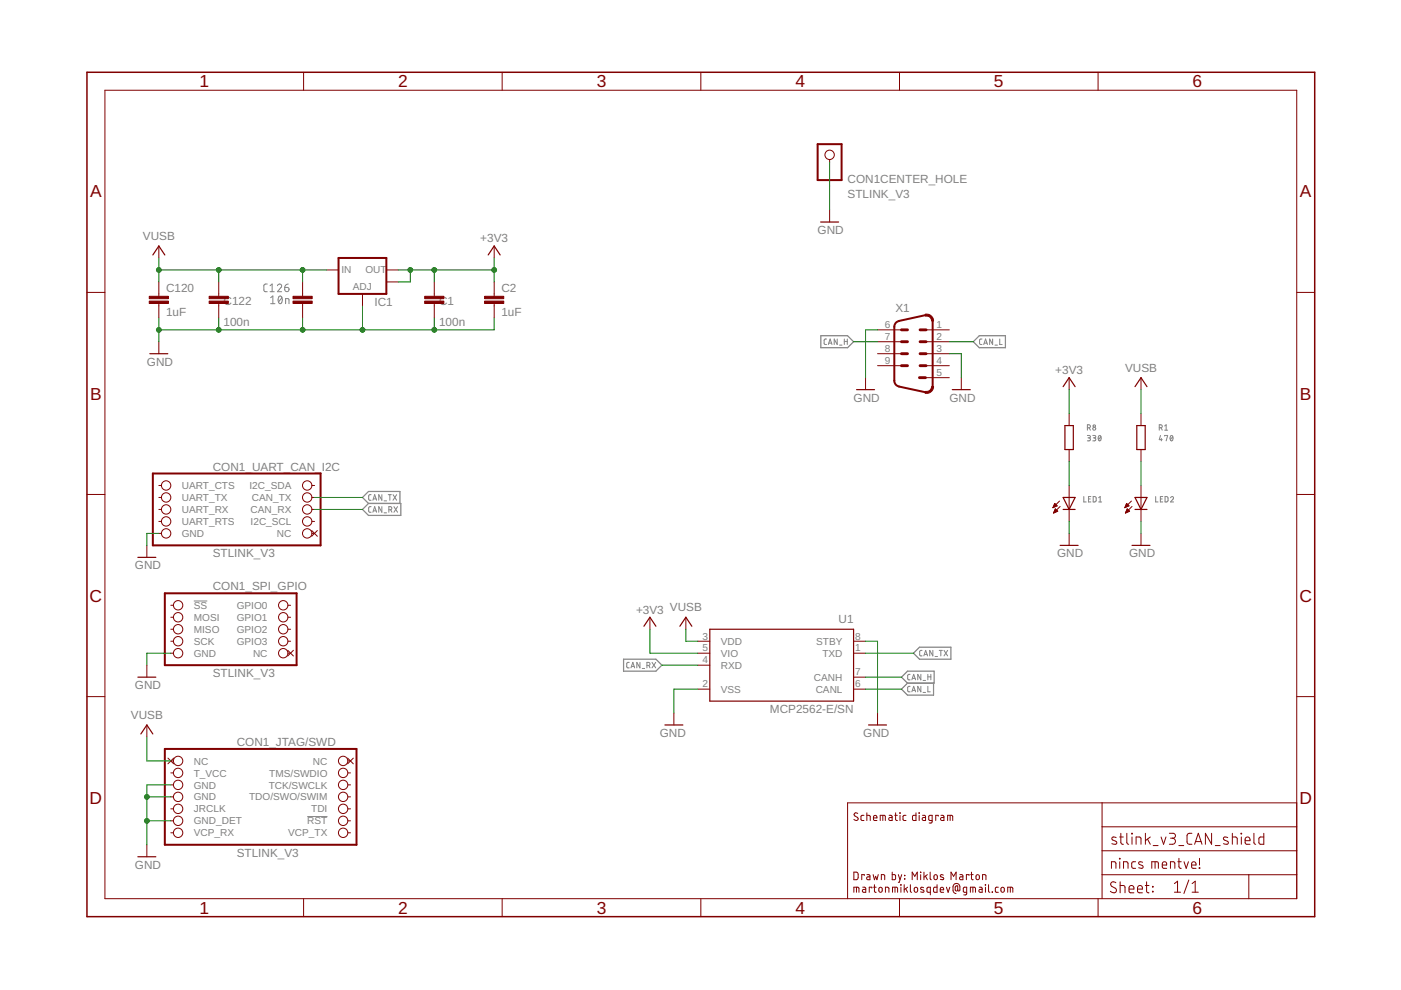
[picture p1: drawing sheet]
<svg xmlns="http://www.w3.org/2000/svg" width="297mm" height="210mm" viewBox="0 0 297 210" stroke-linecap="round" stroke-linejoin="round" font-family="sans-serif">
<g fill="none" stroke="#808080" stroke-width=".21">
<path d="M56.7 60.2l-.5 .1-.3 .3 .1 1 .2 .2h.5M57.3 61.8h.8M57.3 60.6l.4-.4v1.6M57.4 63.1l.4-.3v1.6M57.4 64.4h.9M58.8 60.6a.44 .44 0 0 1 .6-.3 .44 .44 0 0 1 .2 .6l-.8 .9h.9M59.2 62.9l.2-.1a.97 .97 0 0 1 0 1.6 1.02 1.02 0 0 1-.2-1.5zM59.8 63.1l-.7 .9M60.4 60.9h.5a.45 .45 0 0 1 .4 .5 .45 .45 0 0 1-.5 .4 .45 .45 0 0 1-.4-.4zM60.6 64.4v-1.1l.6 .1 .1 1M61.1 60.2l-.4 .2-.3 .5M175.2 71.9h-.3l-.2 .2 .1 .9h.4"/>
<path d="M175.6 73l.4-1.1 .4 1.1M175.7 72.7h.6M177.5 71.9v1.1l-.6-1.1v1.1M178 73.2h.5M179 71.9v1.1M179 72.4h.6M179.6 71.9v1.1M208.2 71.9h-.4l-.1 .2 .1 .9h.4M208.6 73l.4-1.1 .4 1.1M208.7 72.7h.6M210.5 71.9v1.1l-.7-1.1v1.1M210.9 73.2h.6"/>
<path d="M212 71.9v1.1h.5M230.5 92.3l.5 .1 .2 .1-.2 .3h-.3M230.5 90.7l.6-.1v-.4l-.6-.1v1.1M230.9 92.8l.3 .3-.1 .3-.6 .1M230.9 90.7l.3 .5M231.7 92.3l.5 .1 .1 .1-.1 .3h-.4M232 92.8l.3 .3v.3l-.6 .1M233 92.4h.1a.58 .58 0 0 1 .4 .5 .58 .58 0 0 1-.4 .6l-.3-.6zM233.4 92.6l-.5 .6M245.8 90.7l.6-.1v-.4l-.6-.1v1.1M246 92.3l-.2 .9h.6M246.2 90.7l.2 .5"/>
<path d="M246.2 93v.5M246.9 92.5v-.2h.7l-.4 1.2M246.9 90.3l.3-.2v1.1M246.9 91.2h.7M248.2 92.4h.1a.58 .58 0 0 1 .4 .5 .58 .58 0 0 1-.4 .6l-.2-.6zM248.6 92.6l-.5 .6M78.7 107.4l-.4 .1-.1 .2v.8l.5 .1M78.7 104.9h-.4l-.1 .3v.8l.5 .1M79.1 108.6l.3-1.2 .4 1.2M79.1 106.1l.3-1.2 .4 1.2M79.2 108.3h.5M79.2 105.8h.5"/>
<path d="M81 104.9v1.2l-.7-1.2v1.2M81 107.4v1.2l-.7-1.2v1.2M81.4 108.7h.6M81.4 106.2h.6M82.3 104.9h.7M82.4 108.1h.5l.2-.3-.1-.3-.6-.1v1.2M82.7 104.9v1.2M82.8 108.1l.3 .5M83.3 104.9l.8 1.2M83.5 107.4l.8 1.2M84.1 104.9l-.8 1.2M84.3 107.4l-.8 1.2"/>
<path d="M229.8 105.3v1.1h.5M230.8 105.8h.4M231.3 105.3h-.5v1.1h.5M231.8 105.3l.6 .2v.7l-.2 .2h-.4zM232.9 106.4h.7M232.9 105.5l.4-.2v1.1M245 105.3v1.1h.5M246 105.8h.4M246.5 105.3h-.5v1.1h.5M247 105.3h.4l.2 .2v.6l-.2 .3h-.4zM248.2 105.5a.32 .32 0 0 1 .4-.2 .32 .32 0 0 1 .1 .5l-.5 .6h.6M41.1 127.4h2.8"/>
<path d="M195.5 137.9h-.4l-.1 .3v.7l.5 .2M195.9 139.1l.4-1.2 .4 1.2M196 138.8h.6M197.8 137.9v1.2l-.7-1.2v1.2M198.2 139.2h.6M199.1 137.9h.7M199.5 137.9v1.2M200.2 137.9l.7 1.2M200.9 137.9l-.7 1.2M133.4 140.4l-.4 .1-.1 .2v.8l.5 .1M133.8 141.6l.4-1.2 .4 1.2M133.9 141.3h.6"/>
<path d="M135.7 140.4v1.2l-.7-1.2v1.2M136.2 141.7h.5M137.2 141.1l.6-.1v-.4l-.6-.2v1.2M137.6 141.1l.2 .5M138.2 140.4l.8 1.2M139 140.4l-.8 1.2M193 145.5l-.4 .1-.2 .2 .1 .7 .5 .2M193 143h-.4l-.2 .2 .1 .8 .5 .1M193.3 146.7l.4-1.2 .4 1.2M193.3 144.1l.4-1.1 .4 1.1M193.4 146.4h.6M193.4 143.8h.6"/>
<path d="M195.2 143v1.1l-.6-1.1v1.1M195.2 145.5v1.2l-.6-1.2v1.2M195.7 146.8h.5M195.7 144.3h.5M196.7 145.5v1.2h.5M196.7 143v1.1M196.7 143.5h.7M197.4 143v1.1M65.2 173.1h4.2"/>
<circle cx="232" cy="90.3" r=".26"/>
<circle cx="232" cy="90.9" r=".32"/>
</g>
<path d="M174 71.2h5.7l1.3 1.3-1.3 1.2h-5.7zM206.4 72.5l1.2-1.3h5.6v2.5h-5.6zM76.9 108l1.2-1.3h6.9v2.6h-6.9zM78.1 106.7l-1.2-1.2 1.2-1.3h6.7v2.5M132.2 139.8h6.9l1.2 1.2-1.2 1.3h-6.9zM193.7 138.5l1.2-1.3h6.7v2.6h-6.7zM191.1 143.6l1.3-1.3h5.7v2.5h-5.7zM192.4 144.8l-1.3 1.3 1.3 1.3h5.5v-2.6" fill="none" stroke="#808080" stroke-width=".25"/>
<g fill="none" stroke="#800000" stroke-width=".21">
<path d="M22.2 19.1h252.7v171.4h-252.7zM64.4 15.3v3.8M106.5 15.3v3.8M148.6 15.3v3.8M190.7 15.3v3.8M232.8 15.3v3.8M175.9 33.8v.6M33.7 52.2v2.5M33.7 59.8v3M46.4 59.8v3M64.2 59.8v3M69.2 57.2h2.6"/>
<path d="M81.9 57.2h2.6M81.9 59.8h2.6M92.1 59.8v3M104.8 52.2v2.5M104.8 59.8v3M175.9 44.5v2.6M18.4 62h3.8M33.7 64.3v3.1M33.7 72.5v2.5M46.4 64.3v3.1M64.2 64.3v3.1M76.9 62.3v2.6"/>
<path d="M92.1 64.3v3.1M104.8 64.3v3.1M186.1 69.9h5M186.1 72.5h5M186.1 75h5M186.1 77.5h5M196.2 69.9h5.1M196.2 72.5h5.1M196.2 75h5.1M196.2 77.5h5.1M274.9 62h3.8M183.5 80.1v2.5"/>
<path d="M196.2 80.1h5.1M203.8 80.1v2.5M226.7 80.1v2.5M226.7 87.7v2.5M226.7 95.3v2.6M241.9 80.1v2.5M241.9 87.7v2.5M241.9 95.3v2.6M18.4 104.8h3.8M31.1 115.6v2.6M33.7 102.9h.5M33.7 105.5h.5"/>
<path d="M33.7 108h.5M33.7 110.6h.5M33.7 113.1h.5M66.1 112.5l1.2 1.2M66.1 102.9h.6M66.1 105.5h.6M66.1 108h.6M66.1 110.6h.6M66.1 113.1h.6M67.3 112.5l-1.2 1.2M223.2 107.6l.1 .1M223.3 107.5h.2"/>
<path d="M223.4 107.4h.4M223.4 108.7h.1M223.4 107.3h.7M223.5 107.1h.5M223.5 108.6h.3M223.5 108.5h.6M223.5 107h.4M223.6 106.9h.2M223.6 108.4h.6M223.6 106.8h.1M223.6 108.2h.5M223.6 106.7l.5 .6-.9 .3z"/>
<path d="M223.7 108.1h.3M223.7 108h.2M223.8 107.9l.5 .5-.9 .4zM224.6 106.2l-1.4 1.4M224.8 107.4l-1.4 1.4M226.7 102.9v7.7M226.7 113.1v2.5M238.5 107.6v.1M238.5 107.5h.3M238.6 107.4h.5M238.6 108.7h.2M238.7 107.3h.6"/>
<path d="M238.7 107.1h.6M238.7 108.6h.3M238.7 107h.5M238.7 108.5h.6M238.8 106.9h.2M238.8 108.4h.7M238.8 106.8h.1M238.8 108.2h.6M238.9 106.7l.5 .6-.9 .3zM238.9 108.1h.3M239 108h.1M239 107.9l.5 .5-.9 .4z"/>
<path d="M239.9 106.2l-1.4 1.4M240 107.4l-1.4 1.4M241.9 102.9v7.7M241.9 113.1v2.5M274.9 104.8h3.8M36.2 128.3h.6M36.2 130.9h.6M36.2 133.4h.6M36.2 136h.6M36.2 138.5h.6M61 137.9l1.2 1.2M61 128.3h.6"/>
<path d="M61 130.9h.6M61 133.4h.6M61 136h.6M61 138.5h.6M62.2 137.9l-1.2 1.2M137.8 130.9v2.5M145.4 130.9v2.5M148 136h2.5M148 138.5h2.5M181 136h2.5M181 138.5h2.5M18.4 147.7h3.8"/>
<path d="M31.1 141v2.6M31.1 153.7v2.6M142.9 151.2v2.5M148 141h2.5M148 146.1h2.5M181 146.1h2.5M181 143.6h2.5M186.1 151.2v2.5M274.9 147.7h3.8M31.1 179.1v2.6M35.6 160.7l1.2 1.2M36.2 161.3h.6"/>
<path d="M36.2 163.9h.6M36.2 166.4h.6M36.2 169h.6M36.2 171.5h.6M36.2 174h.6M36.2 176.6h.6M36.8 160.7l-1.2 1.2M73.7 160.7l1.2 1.2M73.7 161.3h.6M73.7 163.9h.6M73.7 166.4h.6M73.7 169h.6"/>
<path d="M73.7 171.5h.6M73.7 174h.6M73.7 176.6h.6M74.9 160.7l-1.2 1.2M181.9 172.5l-.6-.1-.2 .3 .1 .2 .7 .6a.47 .47 0 0 1-.3 .5 .47 .47 0 0 1-.6-.3M183.2 172.9h-.5l-.2 .2 .1 .8 .6 .1M183.8 172.9l.7 .1v1M183.8 172.3v1.7M185.2 173.4h.7a.38 .38 0 0 0-.2-.5 .38 .38 0 0 0-.5 .3l.1 .7 .6 .1M186.6 174v-1.1l1 .1 .1 1M187.2 172.9v1.1M188.5 172.9h.5l.1 .2v.9l-.5-.1-.2-.2 .1-.3 .6-.1"/>
<path d="M189.7 172.9h.5M189.9 172.3v1.5l.3 .2M190.8 172.3l.1 .1zM190.8 172.9v1.1M192.1 172.9h-.5l-.1 .2v.8l.6 .1M194.2 172.3v1.7l-.6-.1-.1-.2v-.7l.1-.1h.6M194.8 172.3l.1 .1zM194.9 172.9v1.1M195.6 172.9h.5l.1 .2v.9l-.5-.1-.2-.2 .1-.3 .6-.1M197.6 174l-.5-.1-.2-.1v-.7l.2-.2h.5v1.3l-.1 .3h-.5M198.9 173.1v-.2h-.5v1.1M199.5 172.9h.5l.1 .2v.9l-.5-.1-.2-.2 .1-.3 .6-.1"/>
<path d="M200.9 174v-1.1l1 .1 .1 1M201.4 172.9v1.1M233.7 170.2v20.3M233.7 175.3h41.2M236.6 177.6l-.7-.1-.2 .4 1 .6v.4l-.2 .1-.8-.1M237.4 177.5h.8M237.6 176.7v1.9l.2 .3 .4 .1M238.9 176.7v1.9l.1 .3 .3 .1M239.9 176.7l.2 .1zM240 177.5v1.5M240.9 179v-1.5l.9 .1 .1 1.4M242.8 176.7v2.3"/>
<path d="M243.3 177.9l.6 1.1M243.9 177.5l-1.1 .7M244.5 179.3h1M246.2 177.5l.5 1.5 .5-1.5M247.9 176.7h.8a.52 .52 0 0 1 .5 .5 .52 .52 0 0 1-.5 .5h-.5M248.6 177.7a.65 .65 0 0 1 .6 .7 .65 .65 0 0 1-.6 .6h-.7M249.9 179.3h1.1M252.7 176.7h-.5a.51 .51 0 0 0-.5 .5l.1 1.6 .2 .2h.7M253.3 179l.8-2.3 .7 2.3M253.5 178.4h1.2M256.9 176.7v2.3l-1.3-2.3v2.3M257.7 179.3h1"/>
<path d="M260.3 177.6l-.7-.1-.2 .2 .1 .3 .9 .5v.4a.82 .82 0 0 1-1 0M261.3 177.5l.9 .1 .1 1.4M261.3 176.7v2.3M263.1 176.7l.1 .1zM263.2 177.5v1.5M264 178.2h1a.55 .55 0 0 0-.3-.7 .55 .55 0 0 0-.7 .5l.1 .9 .9 .1M265.9 176.7v2.1l.3 .2M267.9 176.7v2.3h-.8l-.2-.2v-1.1l.2-.2h.8M274.9 170.2h-95.2v20.3M64.4 190.5v3.9M106.5 190.5v3.9M148.6 190.5v3.9"/>
<path d="M181 184.9h.7l.2 .3v.9l-.2 .4h-.7zM181 189.2v-1.1l1.1 .1v1M181.6 188.1v1.1M182.9 188.1h.5l.2 .3v.8h-.6l-.2-.2 .1-.3 .7-.1M183.2 185.6v-.2h-.5v1.1M183.8 185.4l.6 .1v1l-.6-.1v-.4l.6-.1M184.8 188.3v-.2h-.5v1.1M185.1 185.4l.3 1.1 .3-.7 .2 .7 .3-1.1M185.2 188.1h.6M185.4 187.6v1.4l.4 .2M186.4 188.2h.5l.1 .6a.36 .36 0 0 1-.3 .4 .36 .36 0 0 1-.4-.4zM186.9 186.5v-1.1l.7 .2v.9"/>
<path d="M187.7 189.2v-1.1l.7 .2 .1 .9M189.2 184.9v1.6h.6l.1-.9-.2-.1-.5-.1M189.2 189.2v-1.1l1 .1 .1 1M189.8 188.1v1.1M190.5 185.4l.3 1.1M190.7 190.5v3.9M191 187.6l.1 .1zM191 188.1v1.1M191.2 185.4l-.6 1.7h-.1M191.7 187.6v1.6M191.8 185.6l.1 .1zM191.8 186.3l.1 .1z"/>
<path d="M192 188.4l.4 .8M192.4 188.1l-.7 .6M193 187.6v1.3l.3 .3M193.4 186.5v-1.6l.6 .9 .5-.9v1.6M193.9 188.2h.6l.1 .6a.37 .37 0 0 1-.4 .4 .37 .37 0 0 1-.4-.4zM195.2 184.9v.1zM195.2 185.4v1.1M195.8 188.2l-.4-.1-.2 .3 .7 .4v.3l-.2 .1-.5-.1M195.9 184.9v1.6M196.2 185.8l.4 .7M196.6 185.4l-.7 .6M197.2 184.9v1.4l.3 .2"/>
<path d="M197.3 189.2l-.7-.2-.1-.6 .2-.3h.6v1.6M198.1 185.5h.5l.1 .7a.36 .36 0 0 1-.3 .3 .36 .36 0 0 1-.4-.3zM198.7 187.6v1.6l-.7-.1v-.8l.1-.2h.6M199.3 188.7h.8a.38 .38 0 0 0-.3-.6 .38 .38 0 0 0-.5 .4l.1 .6 .7 .1M200 185.5l-.4-.1-.3 .3 .7 .4 .1 .3-.2 .1-.5-.1M200.7 188.1l.3 1.1 .4-1.1M201.6 186.5v-1.6l.6 .9 .5-.9v1.6M203.1 188.7l-.3 .2-.3-.1 .1-.9 .5-.1 .1 1.1 .3-.2a1.21 1.21 0 0 0-.3-1.3l-.6-.1-.5 .5v1.2l.6 .5M203.5 185.4l.5 .1 .2 .2v.8h-.6l-.2-.2 .1-.3 .7-.1M205 189.2l-.7-.2-.1-.6 .2-.3h.6v1.4l-.2 .2h-.5M205.4 185.6v-.2h-.5v1.1M205.7 189.2v-1.1l1 .1 .1 1"/>
<path d="M205.8 185.4h.5M206 184.9v1.5l.3 .1M206.3 188.1v1.1M207 185.5h.5l.1 .7a.36 .36 0 0 1-.3 .3 .36 .36 0 0 1-.4-.3zM207.6 188.1h.5l.1 .3v.8h-.5l-.2-.2 .1-.3 .6-.1M208.3 186.5v-1.1l.7 .2v.9M208.9 187.6l.1 .1zM208.9 188.1v1.1M209.6 187.6v1.3l.3 .3M210.4 189.1v.1zM211.7 188.1h-.5l-.2 .3 .1 .7 .6 .1M212.3 188.2h.5l.1 .6a.36 .36 0 0 1-.3 .4 .36 .36 0 0 1-.4-.4z"/>
<path d="M213.7 189.2v-1.1l1 .1v1M214.2 188.1v1.1M232.8 190.5v3.9M233.7 185.5h41.2M233.7 180.4h41.2M235.6 184.1v-1.4l.9 .1 .1 1.3M236.6 187.2a.58 .58 0 0 0-.9-.1 .58 .58 0 0 0 0 .8l.8 .4a.54 .54 0 0 1 .1 .8 .54 .54 0 0 1-.7 .2l-.5-.3M237.3 182l.2 .1zM237.4 182.7v1.4M237.5 187.7l.9 .2 .1 1.4M237.5 187v2.3M238.2 184.1v-1.4l.9 .1 .1 1.3"/>
<path d="M239.4 188.5h1a.54 .54 0 0 0-.4-.7 .54 .54 0 0 0-.6 .5l.1 .9 .9 .1M240.8 182.7h-.6l-.3 .3 .2 1 .7 .1M241.2 188.5h1a.54 .54 0 0 0-.4-.7 .54 .54 0 0 0-.6 .5l.1 .9 .9 .1M242.3 182.8l-.7-.1-.2 .2 .2 .4 .7 .3v.4l-.2 .1-.7-.1M242.8 187.7h.8M243.1 187v2.1l.5 .2M244.2 184.1v-1.4l1.3 .1 .1 1.3M244.3 187.9l.2 .2zM244.3 189l.2 .1zM244.9 182.7v1.4M246.4 183.4h1a.49 .49 0 0 0-.4-.7 .49 .49 0 0 0-.6 .5l.1 .8 .9 .1M248.2 184.1v-1.4h.7l.2 .2v1.2"/>
<path d="M249 189.2h1.3M249 187.3l.7-.5v2.4M249.7 182.7h.7M250 182v1.7l.1 .3 .3 .1M251 182.7l.5 1.4 .5-1.4M252.1 186.6l-1.1 2.8M252.6 183.4h1a.49 .49 0 0 0-.3-.7 .49 .49 0 0 0-.7 .5l.1 .8 .9 .1M252.8 189.2h1.3M252.8 187.3l.6-.5v2.4M254.3 184l.1 .1zM254.3 182v1.4M264.8 185.5v5"/>
<circle cx="175.9" cy="32.8" r=".99"/>
<circle cx="35.2" cy="113.1" r=".99"/>
<circle cx="35.2" cy="105.5" r=".99"/>
<circle cx="35.2" cy="108" r=".99"/>
<circle cx="35.2" cy="110.6" r=".99"/>
<circle cx="35.2" cy="102.9" r=".99"/>
<circle cx="65.1" cy="110.6" r=".99"/>
<circle cx="65.1" cy="102.9" r=".99"/>
<circle cx="65.1" cy="108" r=".99"/>
<circle cx="65.1" cy="113.1" r=".99"/>
<circle cx="65.1" cy="105.5" r=".99"/>
<circle cx="37.8" cy="130.9" r=".99"/>
<circle cx="37.8" cy="133.4" r=".99"/>
<circle cx="37.8" cy="136" r=".99"/>
<circle cx="37.8" cy="128.3" r=".99"/>
<circle cx="37.8" cy="138.5" r=".99"/>
<circle cx="60" cy="128.3" r=".99"/>
<circle cx="60" cy="130.9" r=".99"/>
<circle cx="60" cy="133.4" r=".99"/>
<circle cx="60" cy="136" r=".99"/>
<circle cx="60" cy="138.5" r=".99"/>
<circle cx="37.8" cy="161.3" r=".99"/>
<circle cx="37.8" cy="166.4" r=".99"/>
<circle cx="37.8" cy="169" r=".99"/>
<circle cx="37.8" cy="171.5" r=".99"/>
<circle cx="37.8" cy="163.9" r=".99"/>
<circle cx="37.8" cy="176.6" r=".99"/>
<circle cx="37.8" cy="174" r=".99"/>
<circle cx="72.7" cy="161.3" r=".99"/>
<circle cx="72.7" cy="169" r=".99"/>
<circle cx="72.7" cy="163.9" r=".99"/>
<circle cx="72.7" cy="166.4" r=".99"/>
<circle cx="72.7" cy="171.5" r=".99"/>
<circle cx="72.7" cy="174" r=".99"/>
<circle cx="72.7" cy="176.6" r=".99"/>
</g>
<path d="M18.4 15.3h260.3v179.1h-260.3z" fill="none" stroke="#800000" stroke-width=".32"/>
<path d="M173.4 30.6h5v7.6h-5zM71.8 54.7h10.1v7.6h-10.1zM196.2 66.8l-5.6 1.3-.7 .4-.3 .8v11.4l.1 .6 .4 .4 .5 .3 5.6 1.2M197.7 68.1v13.8M32.4 100.4h35.6v15.2h-35.6zM34.9 125.8h28v15.2h-28zM34.9 158.8h40.7v20.3h-40.7z" fill="none" stroke="#800000" stroke-width=".42"/>
<g fill="none" stroke="#800000" stroke-width=".25">
<path d="M32.4 54.1l1.3-1.9 1.2 1.9M103.5 54.1l1.3-1.9 1.2 1.9M174 47.1h3.8M31.8 75h3.8M181.6 82.6h3.8M201.9 82.6h3.8M225.4 82l1.3-1.9 1.2 1.9M225.8 90.2h1.8v5.1h-1.8zM240.6 82l1.3-1.9 1.3 1.9M241 90.2h1.8v5.1h-1.8zM29.2 118.2h3.8M224.8 115.6h3.8"/>
<path d="M225.4 105.5h2.5l-1.2 2.5zM225.4 108h2.5M240 115.6h3.8M240.6 108h2.6M240.6 105.5h2.6l-1.3 2.5zM136.5 132.8l1.3-1.9 1.3 1.9M144.1 132.8l1.3-1.9 1.3 1.9M150.5 133.4h30.5v15.3h-30.5zM29.2 143.6h3.8M29.9 155.6l1.2-1.9 1.3 1.9M141 153.7h3.8M184.1 153.7h3.9"/>
<path d="M29.2 181.7h3.8"/>
</g>
<path d="M191.1 69.9h1.3M191.1 72.5h1.3M191.1 75h1.3M191.1 77.5h1.3M195.1 69.9h1.2M195.1 72.5h1.2M195.1 75h1.2M195.1 77.5h1.2M194.9 80.1h1.3" fill="none" stroke="#800000" stroke-width=".61"/>
<g fill="#800000" stroke="#800000" stroke-width=".21">
<path d="M196.2 83l.8-.2 .4-.4 .1-.5h.4a1.47 1.47 0 0 1-1.7 1.5z" fill-rule="evenodd"/>
<path d="M196.2 66.6a1.46 1.46 0 0 1 1.7 1.5h-.4l-.1-.6-.4-.3-.8-.2z" fill-rule="evenodd"/>
</g>
<g fill="#800000" stroke="#800000" stroke-width=".21">
<path d="M31.6 63.8h4.1v.5h-4.1z"/>
<path d="M31.6 62.8h4.1v.5h-4.1z"/>
<path d="M44.3 62.8h4.1v.5h-4.1z"/>
<path d="M44.3 63.8h4.1v.5h-4.1z"/>
<path d="M62.1 63.8h4.1v.5h-4.1z"/>
<path d="M62.1 62.8h4.1v.5h-4.1z"/>
<path d="M90 62.8h4.1v.5h-4.1z"/>
<path d="M90 63.8h4.1v.5h-4.1z"/>
<path d="M102.7 63.8h4.1v.5h-4.1z"/>
<path d="M102.7 62.8h4.1v.5h-4.1z"/>
</g>
<g fill="none" stroke="#008000" stroke-width=".21">
<path d="M175.9 34.4v10.1M33.7 54.7v5.1M33.7 57.2h35.5M46.4 57.2v2.6M64.2 57.2v2.6M84.5 57.2h20.3M87 57.2v2.6h-2.5M92.1 57.2v2.6M104.8 54.7v5.1M33.7 67.4v5.1M46.4 67.4v2.5M64.2 67.4v2.5"/>
<path d="M76.9 64.9v5M92.1 67.4v2.5M104.8 67.4v2.5h-71.1M181 72.5h5.1M186.1 69.9h-2.6v10.2M201.3 75h2.5v5.1M201.3 72.5h5.1M226.7 82.6v5.1M226.7 97.9v5M241.9 82.6v5.1M241.9 97.9v5M33.7 113.1h-2.6v2.5"/>
<path d="M66.7 108h10.2M66.7 105.5h10.2M226.7 110.6v2.5M241.9 110.6v2.5M36.2 138.5h-5.1v2.5M137.8 133.4v5.1h10.2M145.4 133.4v2.6h2.6M183.5 136h2.6v15.2M183.5 138.5h10.2M31.1 156.3v5h5.1M140.3 141h7.7M148 146.1h-5.1v5.1"/>
<path d="M183.5 146.1h7.6M183.5 143.6h7.6M31.1 174h5.1M31.1 169h5.1M36.2 166.4h-5.1v12.7"/>
</g>
<g fill="#008000" stroke="#008000" stroke-width=".21">
<circle cx="31.1" cy="174" r=".51"/>
<circle cx="31.1" cy="169" r=".51"/>
<circle cx="33.7" cy="69.9" r=".51"/>
<circle cx="46.4" cy="69.9" r=".51"/>
<circle cx="64.2" cy="69.9" r=".51"/>
<circle cx="76.9" cy="69.9" r=".51"/>
<circle cx="92.1" cy="69.9" r=".51"/>
<circle cx="33.7" cy="57.2" r=".51"/>
<circle cx="46.4" cy="57.2" r=".51"/>
<circle cx="64.2" cy="57.2" r=".51"/>
<circle cx="92.1" cy="57.2" r=".51"/>
<circle cx="87" cy="57.2" r=".51"/>
<circle cx="104.8" cy="57.2" r=".51"/>
</g>
<g font-size="3.7" fill="#800000">
<text x="42.3" y="18.5">1</text>
<text x="84.4" y="18.5">2</text>
<text x="126.5" y="18.5">3</text>
<text x="168.6" y="18.5">4</text>
<text x="210.7" y="18.5">5</text>
<text x="252.9" y="18.5">6</text>
<text x="19.1" y="41.9">A</text>
<text x="275.6" y="41.9">A</text>
<text x="19.1" y="84.7">B</text>
<text x="275.6" y="84.7">B</text>
<text x="19" y="127.6">C</text>
<text x="275.5" y="127.6">C</text>
<text x="19" y="170.4">D</text>
<text x="275.5" y="170.4">D</text>
<text x="42.3" y="193.7">1</text>
<text x="84.4" y="193.7">2</text>
<text x="126.5" y="193.7">3</text>
<text x="168.6" y="193.7">4</text>
<text x="210.7" y="193.7">5</text>
<text x="252.9" y="193.7">6</text>
</g>
<g font-size="2.5" fill="#808080">
<text x="179.7" y="42">STLINK_V3</text>
<text x="179.7" y="38.8">CON1CENTER_HOLE</text>
<text x="30.3" y="50.9">VUSB</text>
<text x="101.8" y="51.4">+3V3</text>
<text x="173.3" y="49.6">GND</text>
<text x="35.2" y="61.9">C120</text>
<text x="47.4" y="64.7">C122</text>
<text x="79.4" y="64.8">IC1</text>
<text x="93.1" y="64.7">C1</text>
<text x="106.3" y="61.9">C2</text>
<text x="35.2" y="67">1uF</text>
<text x="47.4" y="69">100n</text>
<text x="93.1" y="69">100n</text>
<text x="106.3" y="67">1uF</text>
<text x="189.9" y="66.1">X1</text>
<text x="31.1" y="77.5">GND</text>
<text x="223.7" y="79.3">+3V3</text>
<text x="238.5" y="78.8">VUSB</text>
<text x="181" y="85.2">GND</text>
<text x="201.3" y="85.2">GND</text>
<text x="45.1" y="99.8">CON1_UART_CAN_I2C</text>
<text x="45.1" y="118.2">STLINK_V3</text>
<text x="224.1" y="118.2">GND</text>
<text x="239.4" y="118.2">GND</text>
<text x="28.6" y="120.7">GND</text>
<text x="45.1" y="125.2">CON1_SPI_GPIO</text>
<text x="134.9" y="130.1">+3V3 VUSB</text>
<text x="177.8" y="132.1">U1</text>
<text x="45.1" y="143.6">STLINK_V3</text>
<text x="28.6" y="146.1">GND</text>
<text x="27.7" y="152.5">VUSB</text>
<text x="163.2" y="151.2">MCP2562-E/SN</text>
<text x="50.2" y="158.2">CON1_JTAG/SWD</text>
<text x="139.9" y="156.3">GND</text>
<text x="183" y="156.3">GND</text>
<text x="28.6" y="184.2">GND</text>
<text x="50.2" y="181.7">STLINK_V3</text>
</g>
<g font-size="2.1" fill="#808080">
<text x="72.4" y="57.9">IN</text>
<text x="77.5" y="57.9">OUT</text>
<text x="74.8" y="61.5">ADJ</text>
<text x="187.6" y="69.6">6</text>
<text x="198.5" y="69.6">1</text>
<text x="187.6" y="72.1">7</text>
<text x="187.6" y="74.6">8</text>
<text x="187.6" y="77.2">9</text>
<text x="198.5" y="72.1">2</text>
<text x="198.5" y="74.6">3</text>
<text x="198.5" y="77.2">4</text>
<text x="198.5" y="79.7">5</text>
<text x="38.5" y="103.7">UART_CTS</text>
<text x="38.5" y="106.2">UART_TX</text>
<text x="52.9" y="103.7">I2C_SDA</text>
<text x="53.4" y="106.2">CAN_TX</text>
<text x="38.5" y="108.8">UART_RX</text>
<text x="38.5" y="111.3">UART_RTS</text>
<text x="38.5" y="113.9">GND</text>
<text x="53.1" y="108.8">CAN_RX</text>
<text x="53.1" y="111.3">I2C_SCL</text>
<text x="58.7" y="113.9">NC</text>
<text x="41.1" y="129.1">SS</text>
<text x="41.1" y="131.6">MOSI</text>
<text x="50.2" y="129.1">GPIO0</text>
<text x="50.2" y="131.6">GPIO1</text>
<text x="41.1" y="134.2">MISO</text>
<text x="41.1" y="136.7">SCK</text>
<text x="50.2" y="134.2">GPIO2</text>
<text x="50.2" y="136.7">GPIO3</text>
<text x="149" y="135.6">3</text>
<text x="152.8" y="136.7">VDD</text>
<text x="173" y="136.7">STBY</text>
<text x="181.3" y="135.6">8</text>
<text x="41.1" y="139.2">GND</text>
<text x="53.6" y="139.2">NC</text>
<text x="149" y="140.7">4</text>
<text x="149" y="138.1">5</text>
<text x="152.8" y="141.8">RXD</text>
<text x="152.8" y="139.2">VIO</text>
<text x="174.4" y="139.2">TXD</text>
<text x="181.3" y="143.2">7</text>
<text x="181.3" y="138.1">1</text>
<text x="149" y="145.7">2</text>
<text x="152.8" y="146.9">VSS</text>
<text x="172.6" y="144.3">CANH</text>
<text x="172.9" y="146.9">CANL</text>
<text x="181.3" y="145.7">6</text>
<text x="41.1" y="162.1">NC</text>
<text x="41.1" y="164.6">T_VCC</text>
<text x="41.1" y="167.2">GND</text>
<text x="57" y="167.2">TCK/SWCLK</text>
<text x="57.1" y="164.6">TMS/SWDIO</text>
<text x="66.3" y="162.1">NC</text>
<text x="41.1" y="169.7">GND</text>
<text x="41.1" y="172.3">JRCLK</text>
<text x="52.8" y="169.7">TDO/SWO/SWIM</text>
<text x="66" y="172.3">TDI</text>
<text x="41.1" y="174.8">GND_DET</text>
<text x="41.1" y="177.3">VCP_RX</text>
<text x="61.1" y="177.3">VCP_TX</text>
<text x="65.2" y="174.8">RST</text>
</g>
</svg>
